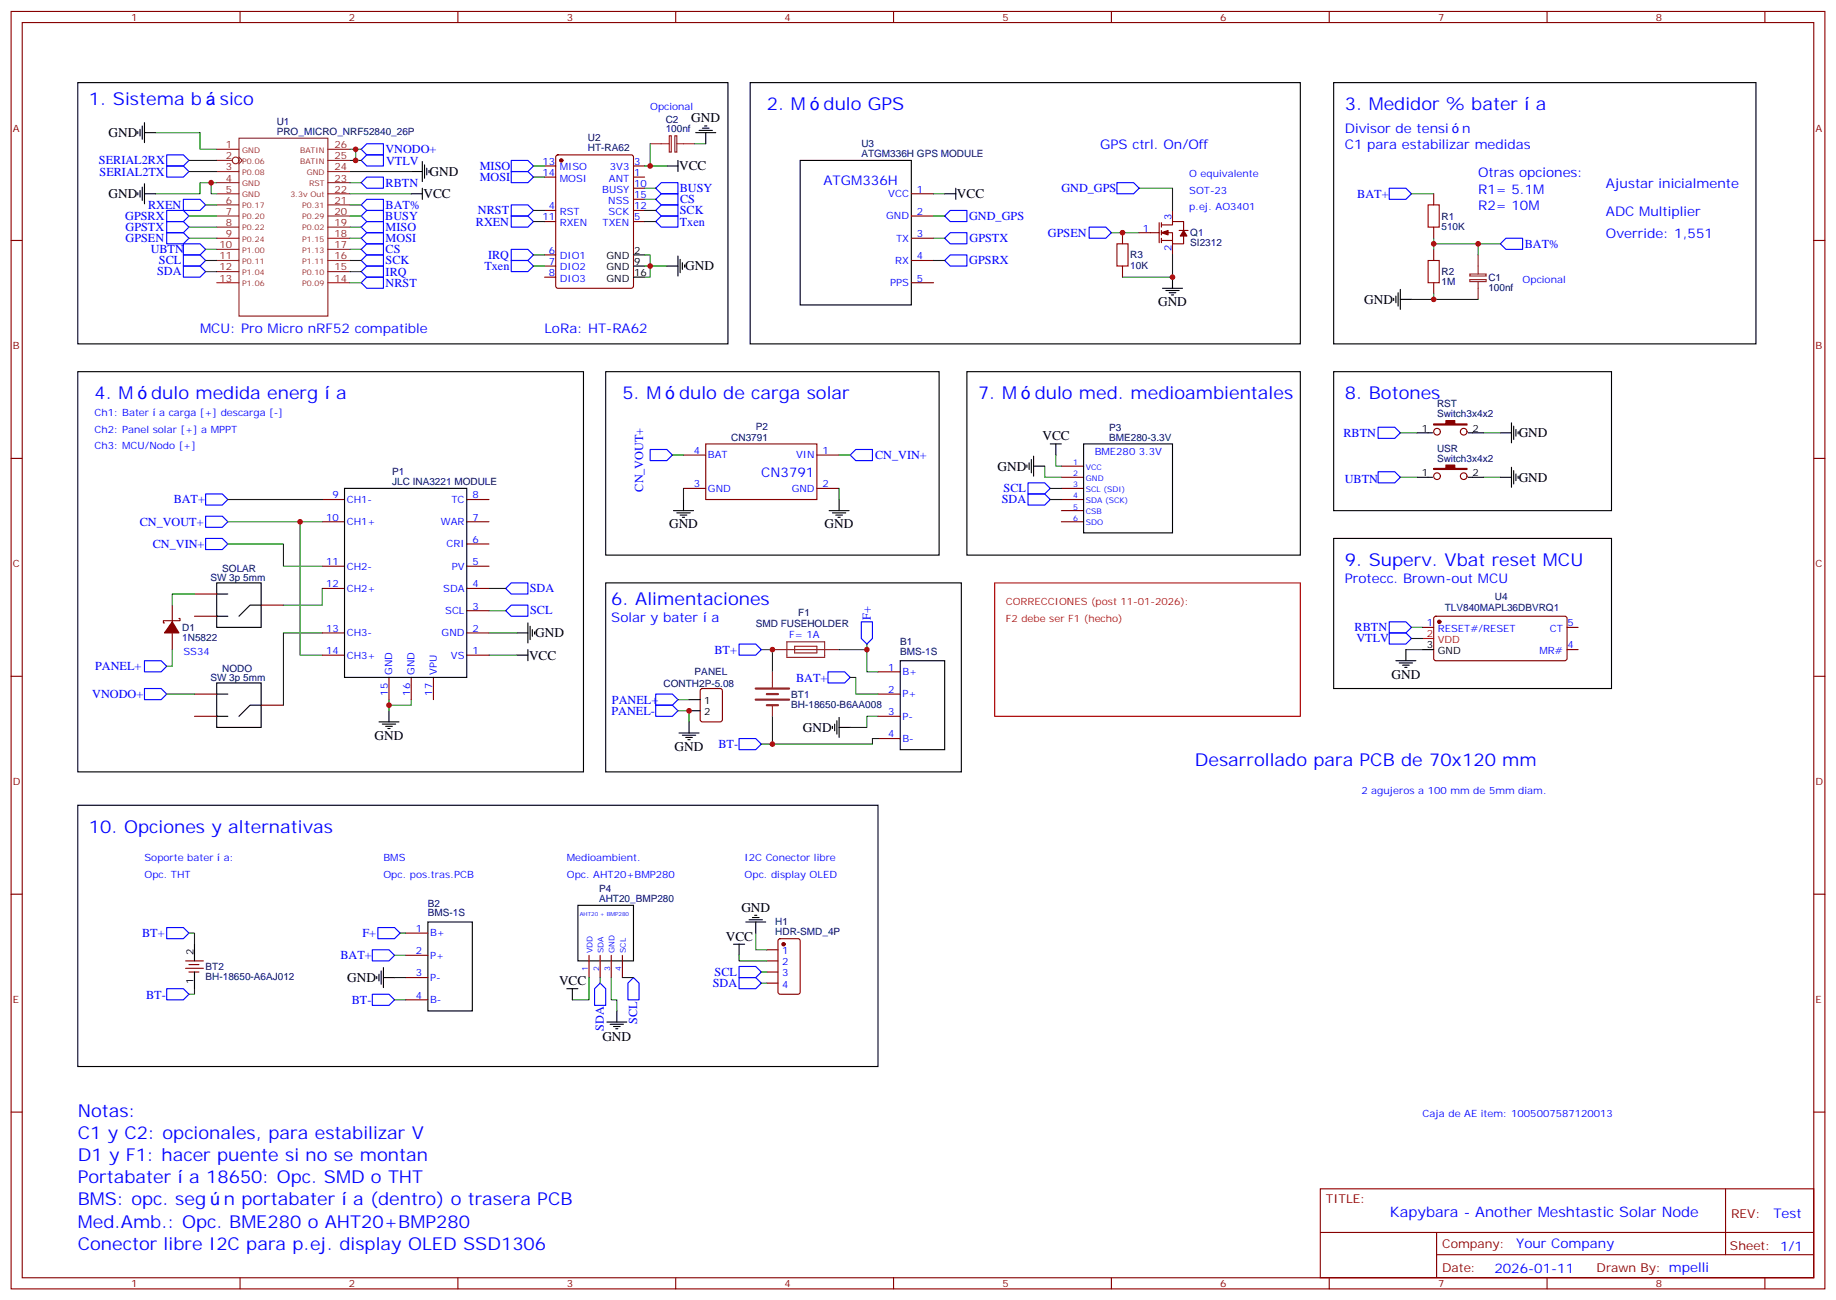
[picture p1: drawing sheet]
<svg xmlns="http://www.w3.org/2000/svg" width="583mm" height="413mm" viewBox="0 0 583 413" stroke-linecap="round" stroke-linejoin="round" font-family="sans-serif">
<g fill="none" stroke="#870000" stroke-width=".35">
<path d="M3.5 3.6h575.8v405.4h-575.8zM7.1 7.2h568.6v398.2h-568.6zM76.2 3.6v3.6M145.3 3.6v3.6M214.5 3.6v3.6M283.6 3.6v3.6M352.8 3.6v3.6M421.9 3.6v3.6M491.1 3.6v3.6M560.2 3.6v3.6M172.9 52.7h3.5M172.9 56.2h3.5"/>
<path d="M176.6 49.3l.5-.2h23.3l.6 .5 .1 41.2-.5 .6-23.5 .1-.7-.5v-41.2zM201.1 52.7h3.5M201.1 56.2h3.5M201.1 59.7h3.5M3.5 76.3h3.6M172.9 66.8h3.5M172.9 70.3h3.5M201.1 66.8h3.5M201.1 70.3h3.5M201.1 63.3h3.5M289.3 61.5h7M289.3 68.5h7"/>
<path d="M289.3 75.6h7M356.3 73.8v3.6M361.6 73.8h6.3M367.9 70.7v6.3M368.7 71.4h3.5v-1.1h3.5v2.8M368.7 73.8h3.5v3.6h3.5v-2.5M368.7 76.3h3.5M368.7 70.7v1.4M368.7 73.1v1.4M368.7 75.6v1.4M372.2 66.8v3.5M372.2 77.4v3.5"/>
<path d="M374.3 73.1h2.8M455.1 61.5v3.5M455.1 72.1v3.5M455.1 79.1v3.6M575.7 76.3h3.6M172.9 80.9h3.5M172.9 84.4h3.5M172.9 87.9h3.5M289.3 82.7h7M289.3 89.7h7M356.3 84.4v3.5M455.1 89.7v3.5"/>
<path d="M3.5 145.5h3.6M102.3 158.5h7.1M148.2 158.5h7M217 144.4h7M217 155h7M224 140.9h35.3v17.6h-35.3zM259.3 144.4h7M259.3 155h7M336.9 155h7.1M336.9 158.5h7.1M336.9 151.4h7.1M336.9 147.9h7.1"/>
<path d="M575.7 145.5h3.6M102.3 165.6h7.1M102.3 179.7h7.1M148.2 165.6h7M148.2 179.7h7M148.2 172.6h7M336.9 165.6h7.1M336.9 162h7.1M54.7 192v5.3M56.8 196.3h.3v.7h-5.2v.7h.3M61.7 188.5h7.1M61.7 195.5h7.1"/>
<path d="M82.9 192h7.1M102.3 186.7h7.1M148.2 193.8h7M148.2 186.7h7M451.6 199.1h3.5M455.3 195.8l.5-.3 41.2 .1 .4 .7v12.9l-.7 .5-41.2-.1-.4-.6v-12.7zM497.4 199.1h3.5M3.5 214.6h3.6M54.7 200.8v5.3M102.3 207.9h7.1M102.3 200.8h7.1M123.5 214.9v7.1"/>
<path d="M130.5 214.9v7.1M137.6 214.9v7.1M148.2 207.9h7M148.2 200.8h7M222.5 218.7l.5-.2h5.6l.7 .4v9.5l-.5 .6-5.8 .1-.7-.5-.1-9.4zM278.7 213.2h7.1M497.4 206.1h3.5M575.7 214.6h3.6M61.7 220.2h7.1M61.7 227.3h7.1M82.9 223.8h7.1M278.7 220.2h7.1"/>
<path d="M278.7 227.3h7.1M278.7 234.4h7.1M3.5 283.7h3.6M128.8 296.1h7M247.2 298.1l.4-.2h5.7l.6 .4 .1 16.5-.5 .6-5.9 .1-.6-.5-.1-16.4zM575.7 283.7h3.6M58.9 304.9h5.7M58.9 307.3h5.7M60 308.4h3.1M60 306.1h3.1M128.8 303.1h7M128.8 310.2h7"/>
<path d="M128.8 317.3h7M187 303.1v7.1M190.5 303.1v7.1M194 303.1v7.1M197.6 303.1v7.1M243.4 301.4h3.5M243.4 308.4h3.5M243.4 312h3.5M243.4 304.9h3.5M3.5 352.9h3.6M575.7 352.9h3.6M419.1 377.2h156.6v28.2h-156.6z"/>
<path d="M547.7 377.2v20.9M419.1 391.1h156.5M456 398.1h119.6M456 391.1v14.1M76.2 405.4v3.6M145.3 405.4v3.6M214.5 405.4v3.6M283.6 405.4v3.6M352.8 405.4v3.6M421.9 405.4v3.6M491.1 405.4v3.6M560.2 405.4v3.6"/>
<circle cx="456.1" cy="137" r="1.06"/>
<circle cx="464.6" cy="137" r="1.06"/>
<circle cx="456.1" cy="151.1" r="1.06"/>
<circle cx="464.6" cy="151.1" r="1.06"/>
</g>
<g fill="none" stroke="#000" stroke-width=".35">
<path d="M24.7 26.2h206.4v82.9h-206.4zM45.2 40v4.2M45.9 38.9v6.4M223.7 40h.7M238.1 26.2h174.6v82.9h-174.6zM423.3 26.2h134.1v82.9h-134.1zM43.7 41.7v.7M44.4 41v2.1M45.2 59.4v4.2M45.9 58.3v6.4M45.9 42.1h3.5M130.5 54.4h3.6"/>
<path d="M134.1 51.3v6.3M134.1 59.7v3.6M134.8 52.3v4.3M135.5 53.4v2.1M136.2 54.1v.7M211.7 52.7h3.5M215.2 50.9v3.5M220.8 42.1h6.4M221.9 41.4h4.2M223 40.7h2.1M224 42.1v3.5M254 50.9h35.3v45.9h-35.3z"/>
<path d="M303.4 59.7v3.6M43.7 61.1v.7M44.4 60.4v2.1M45.9 61.5h3.5M130.5 61.5h3.6M299.9 61.5h3.5M201.1 87.9h3.5M201.1 84.4h3.5M201.1 80.9h3.5M211.7 84.4h3.5M215.2 81.2v6.4M215.9 82.3v4.2"/>
<path d="M216.6 83.4v2.1M217.3 84.1v.7M369 91.5h6.4M370.1 92.2h4.2M371.1 92.9h2.1M371.8 93.6h.7M372.2 87.9v3.6M442.4 94.7v.7M443.1 93.9v2.2M443.8 92.9v4.2M444.5 95h3.5M444.5 91.8v6.4"/>
<path d="M24.7 117.9h160.5v127h-160.5zM192.3 117.9h105.8v58.2h-105.8zM306.9 117.9h105.8v58.2h-105.8zM423.3 117.9h88.2v44.1h-88.2zM449.8 137.3h4.9M466 137.3h5M476.2 137.3h3.6M479.8 134.2v6.3M480.5 135.2v4.3M481.2 136.3v2.1M481.9 137v.7M109.4 155h38.8v59.9h-38.8z"/>
<path d="M217 158.5v3.5M266.3 158.5v3.5M326 147.6v.7M326.7 146.9v2.1M327.4 145.8v4.2M328.1 147.9h3.5M328.1 144.7v6.4M333.4 140.9h3.5M335.1 140.9v3.5M344 140.9h28.2v28.2h-28.2zM449.8 151.4h4.9M466 151.4h5"/>
<path d="M476.2 151.4h3.6M479.8 148.3v6.3M480.5 149.3v4.3M481.2 150.4v2.1M481.9 151.1v.7M213.8 162h6.3M214.8 162.7h4.3M215.9 163.4h2.1M216.6 164.1h.7M263.2 162h6.3M264.2 162.7h4.3M265.3 163.4h2.1"/>
<path d="M266 164.1h.7M423.3 170.9h88.2v47.6h-88.2zM68.8 185h14.1v14.1h-14.1zM68.8 195.5h3.5M68.8 188.5h3.5M82.9 192h-3.5l-3.6 3.5M167.6 197.7v6.3M168.3 198.7v4.3M169 199.8v2.1M192.3 185h112.9v59.9h-112.9zM68.8 216.7h14.1v14.1h-14.1zM164 207.9h3.6"/>
<path d="M164 200.8h3.6M167.6 206.1v3.6M169.7 200.5v.7M285.8 209.7h14.1v28.2h-14.1zM443.1 209.7h6.3M444.1 210.4h4.3M445.2 211.1h2.1M445.9 211.8h.7M446.3 206.1v3.6M451.6 206.1h3.5M68.8 227.3h3.5M68.8 220.2h3.5"/>
<path d="M82.9 223.8h-3.5l-3.6 3.5M120.3 229.1h6.3M121.4 229.8h4.2M122.4 230.5h2.1M123.1 231.2h.7M123.5 225.5v3.6M215.5 232.6h6.4M216.6 233.3h4.2M217.7 234h2.1M218.4 234.7h.7M218.7 222h3.5M218.7 225.5h3.5"/>
<path d="M218.7 229.1v3.5M264.2 230.5v.7M264.9 229.8v2.1M265.6 228.7v4.2M266.3 227.6v6.4M266.3 230.8h3.6M24.7 255.5h254v82.9h-254zM61.7 299.6v5.3M135.8 292.6h14.1v28.2h-14.1zM183.4 287.3h17.7v17.6h-17.7zM232.8 299.6h3.6M234.6 299.6v3.5"/>
<path d="M236.7 292.6h6.4M237.8 291.9h4.2M238.8 291.1h2.1M239.5 290.4h.7M239.9 292.6v3.5M61.7 308.4v5.3M119.6 309.8v.8M120.3 309.1v2.2M121 308.1v4.2M121.7 310.2h3.5M121.7 307v6.4M179.9 313.7h3.5"/>
<path d="M181.7 313.7v3.6M192.6 324.3h6.4M193.7 325h4.2M194.7 325.7h2.1M195.4 326.4h.7M195.8 320.8v3.5"/>
</g>
<g fill="none" stroke="#008700" stroke-width=".35">
<path d="M49.4 42.1h14.1v5.3h5.3M60 54.4h8.8M60 50.9h8.8M67 58v3.5h1.8M68.8 58h-5.3v3.5h-14.1M111.1 58h3.6M111.1 54.4h19.4M111.1 47.4h3.6M112.9 47.4v3.5h-1.8M112.9 50.9h1.8M169.3 52.7h3.6M169.3 56.2h3.6"/>
<path d="M204.6 52.7h7.1M204.6 59.7h3.5M206.4 45.6v7.1M220.5 45.6h3.5M361.6 59.7h10.6v7.1M60 75.6h8.8M60 72.1h8.8M60 68.5h8.8M65.3 79.1h3.5M65.3 65h3.5M111.1 61.5h19.4M111.1 79.1h3.6"/>
<path d="M111.1 75.6h3.6M111.1 72.1h3.6M111.1 68.5h3.6M111.1 65h3.6M169.3 66.8h3.6M169.3 70.3h3.6M204.6 66.8h3.5M204.6 70.3h3.5M204.6 63.3h3.5M296.3 75.6h3.6M296.3 68.5h3.6M296.3 61.5h3.6"/>
<path d="M352.8 73.8h8.8M448 61.5h7.1M455.1 77.4h14.1v3.5M455.1 75.6v3.5M469.2 77.4h7M65.3 86.2h3.5M65.3 82.7h3.5M111.1 89.7h3.6M111.1 86.2h3.6M111.1 82.7h3.6M169.3 80.9h3.6M169.3 84.4h3.6"/>
<path d="M204.6 84.4h7.1M204.6 80.9h1.8v7h-1.8M296.3 82.7h3.6M372.2 80.9v7h-15.9M455.1 93.2v1.8h-7.1M455.1 95h14.1M444.5 137.3h5.3M471 137.3h5.2M72.3 158.5h30M213.4 144.4h3.6M217 155v3.5M266.3 155v3.5"/>
<path d="M266.3 144.4h3.6M331.6 147.9v3.5h5.3M333.4 155h3.5M333.4 158.5h3.5M335.1 144.4v3.5h1.8M444.5 151.4h5.3M471 151.4h5.2M72.3 172.6h17.7v7.1h12.3M72.3 165.6h30M95.2 165.6v42.3h7.1M61.7 188.5h-7v3.5M102.3 186.7v5.3h-12.3"/>
<path d="M155.2 193.8h5.3M155.2 186.7h5.3M448 199.1h3.6M54.7 206.1v5.3h-1.8M102.3 200.8h-12.3v23M155.2 207.9h8.8M155.2 200.8h8.8M241.7 206.1h3.5v7.1M266.3 206.1h8.9v7.1h3.5M269.9 214.9h1.7v5.3h7.1M275.2 204.4v1.7M446.3 206.1h5.3"/>
<path d="M448 202.6h3.6M52.9 220.2h8.8M123.5 222v3.5M130.5 222v1.8h-7M215.2 225.5h3.5v3.6M215.2 222h3.5M241.7 236.1h3.5M245.2 227.3v8.8h31.7v-1.7h1.8M278.7 227.3h-3.5v3.5h-5.3M60 296.1h1.7v3.5M127 296.1h1.8M239.9 296.1v5.3h3.5"/>
<path d="M61.7 313.7v1.8h-1.7M125.2 303.1h3.6M125.2 310.2h3.6M125.2 317.3h3.6M187 310.2v7.1h-5.3M190.5 310.2v1.8M194 310.2v7.1h1.8v3.5M197.6 310.2h3.5M234.6 303.1v1.8h8.8M241.7 308.4h1.7M241.7 312h1.7"/>
</g>
<g fill="#870000" stroke="#870000" stroke-width=".35">
<path d="M455.1 134.5h3.9v-1h2.8v1h3.9v.4h-10.6z"/>
<path d="M455.1 148.6h3.9v-1h2.8v1h3.9v.4h-10.6z"/>
<path d="M54.7 197.3l2.1 3.5h-4.6z"/>
<path d="M368.7 73.8l2.1-.7v1.4z"/>
<path d="M375.7 73.1l1.1 1.8h-2.2z"/>
<circle cx="178.2" cy="50.9" r=".53"/>
<circle cx="248.7" cy="299.6" r=".53"/>
<circle cx="456.8" cy="197.3" r=".53"/>
</g>
<g fill="none" stroke="#00f" stroke-width=".35">
<path d="M52.9 49.1h5.3l1.8 1.8-1.8 1.8h-5.3zM52.9 52.7h5.3l1.8 1.7-1.8 1.8h-5.3zM116.4 56.2h5.3v3.5h-5.3l-1.7-1.7zM116.4 45.6h5.3v3.5h-5.3l-1.7-1.7zM116.4 49.1h5.3v3.6h-5.3l-1.7-1.8zM162.3 54.4h5.3l1.7 1.8-1.7 1.8h-5.3zM162.3 50.9h5.3l1.7 1.8-1.7 1.7h-5.3zM208.1 59.7l1.8-1.7h5.3v3.5h-5.3zM354.5 58h5.3l1.8 1.7-1.8 1.8h-5.3zM441 59.7h5.3l1.7 1.8-1.7 1.8h-5.3zM52.9 73.8h5.3l1.8 1.8-1.8 1.8h-5.3zM52.9 70.3h5.3l1.8 1.8-1.8 1.7h-5.3z"/>
<path d="M52.9 66.8h5.3l1.8 1.7-1.8 1.8h-5.3zM58.2 77.4h5.3l1.8 1.7-1.8 1.8h-5.3zM58.2 63.3h5.3l1.8 1.7-1.8 1.8h-5.3zM114.7 75.6l1.7-1.8h5.3v3.6h-5.3zM114.7 72.1l1.7-1.8h5.3v3.5h-5.3zM114.7 68.5l1.7-1.7h5.3v3.5h-5.3zM114.7 65l1.7-1.7h5.3v3.5h-5.3zM116.4 77.4h5.3v3.5h-5.3l-1.7-1.8zM162.3 65h5.3l1.7 1.8-1.7 1.7h-5.3zM162.3 79.1h5.3l1.7 1.8-1.7 1.8h-5.3zM162.3 68.5h5.3l1.7 1.8-1.7 1.8h-5.3zM208.1 63.3l1.8-1.8h5.3v3.5h-5.3z"/>
<path d="M208.1 66.8l1.8-1.8h5.3v3.5h-5.3zM208.1 70.3l1.8-1.8h5.3v3.6h-5.3zM299.9 75.6l1.7-1.8h5.3v3.6h-5.3zM299.9 68.5l1.7-1.7h5.3v3.5h-5.3zM345.7 72.1h5.3l1.8 1.7-1.8 1.8h-5.3zM478 75.6h5.3v3.5h-5.3l-1.8-1.7zM58.2 84.4h5.3l1.8 1.8-1.8 1.7h-5.3zM58.2 80.9h5.3l1.8 1.8-1.8 1.7h-5.3zM116.4 87.9h5.3v3.6h-5.3l-1.7-1.8zM116.4 84.4h5.3v3.5h-5.3l-1.7-1.7zM116.4 80.9h5.3v3.5h-5.3l-1.7-1.7zM162.3 82.7h5.3l1.7 1.7-1.7 1.8h-5.3z"/>
<path d="M299.9 82.7l1.7-1.8h5.3v3.5h-5.3zM437.4 135.6h5.3l1.8 1.7-1.8 1.8h-5.3zM65.3 156.7h5.3l1.7 1.8-1.7 1.8h-5.3zM206.4 142.6h5.3l1.7 1.8-1.7 1.8h-5.3zM271.6 142.6h5.3v3.6h-5.3l-1.7-1.8zM326.3 156.7h5.3l1.8 1.8-1.8 1.8h-5.3zM326.3 153.2h5.3l1.8 1.8-1.8 1.7h-5.3zM437.4 149.7h5.3l1.8 1.7-1.8 1.8h-5.3zM65.3 170.9h5.3l1.7 1.7-1.7 1.8h-5.3zM65.3 163.8h5.3l1.7 1.8-1.7 1.7h-5.3zM160.5 186.7l1.8-1.7h5.3v3.5h-5.3zM160.5 193.8l1.8-1.8h5.3v3.5h-5.3z"/>
<path d="M273.4 197.3h3.5v5.3l-1.7 1.8-1.8-1.8zM441 197.3h5.3l1.7 1.8-1.7 1.7h-5.3zM45.9 209.7h5.3l1.7 1.7-1.7 1.8h-5.3zM45.9 218.5h5.3l1.7 1.7-1.7 1.8h-5.3zM234.6 204.4h5.3l1.8 1.7-1.8 1.8h-5.3zM262.8 213.2h5.3l1.8 1.7-1.8 1.8h-5.3zM441 200.8h5.3l1.7 1.8-1.7 1.8h-5.3zM208.1 220.2h5.3l1.8 1.8-1.8 1.8h-5.3zM208.1 223.8h5.3l1.8 1.7-1.8 1.8h-5.3zM234.6 234.4h5.3l1.8 1.7-1.8 1.8h-5.3zM52.9 294.3h5.3l1.8 1.8-1.8 1.8h-5.3zM119.9 294.3h5.3l1.8 1.8-1.8 1.8h-5.3z"/>
<path d="M52.9 313.7h5.3l1.8 1.8-1.8 1.8h-5.3zM118.2 301.4h5.3l1.7 1.7-1.7 1.8h-5.3zM118.2 315.5h5.3l1.7 1.8-1.7 1.7h-5.3zM188.7 313.7l1.8-1.7 1.8 1.7v5.3h-3.6zM199.3 312l1.8-1.8 1.7 1.8v5.3h-3.5zM234.6 306.7h5.3l1.8 1.7-1.8 1.8h-5.3zM234.6 310.2h5.3l1.8 1.8-1.8 1.7h-5.3z"/>
</g>
<g fill="none" stroke="#8c2424" stroke-width=".35">
<path d="M68.8 50.9h4.9M68.8 54.4h7M68.8 58h7M68.8 47.4h7M75.8 43.9h28.3v56.4h-28.3zM75.8 49.8l1.1 1.1-1.1 1.1M104.1 50.9h7M104.1 54.4h7M104.1 58h7M104.1 47.4h7M206.4 45.6h6M212.4 43.1h.7v5.2h-.7z"/>
<path d="M214.2 43.1h.6v5.2h-.6zM214.8 45.6h5.7M68.8 61.5h7M68.8 75.6h7M68.8 65h7M68.8 79.1h7M68.8 68.5h7M68.8 72.1h7M104.1 61.5h7M104.1 75.6h7M104.1 65h7M104.1 79.1h7"/>
<path d="M104.1 68.5h7M104.1 72.1h7M68.8 82.7h7M68.8 89.7h7M68.8 86.2h7M104.1 82.7h7M104.1 89.7h7M104.1 86.2h7M466.5 87h5.2v.6h-5.2zM466.5 88.7h5.2v.7h-5.2zM469.2 80.9v6M469.2 89.4v5.6"/>
<path d="M245.2 206.1h21.1M245.2 213.2v4.9M249.8 203.7h12v4.9h-12zM252.2 205.1h7.1v2.1h-7.1zM245.2 223.8v3.5"/>
<circle cx="74.8" cy="50.9" r="1.06"/>
</g>
<path d="M354.5 77.4h3.6v7h-3.6zM453.3 65h3.5v7.1h-3.5zM453.3 82.7h3.5v7h-3.5z" fill="none" stroke="#a10000" stroke-width=".35"/>
<g fill="#000">
<circle cx="68.8" cy="195.5" r=".18"/>
<circle cx="68.8" cy="227.3" r=".18"/>
</g>
<path d="M315.7 185h97v42.3h-97zM451.6 202.6h3.5" fill="none" stroke="#f00" stroke-width=".35"/>
<path d="M239.9 218.5h10.6M239.9 222h10.6M243.4 220.2h3.5M243.4 223.8h3.5" fill="none" stroke="#8c2424" stroke-width=".71"/>
<g fill="#c00">
<circle cx="206.4" cy="84.4" r=".88"/>
<circle cx="112.9" cy="47.4" r=".88"/>
<circle cx="67" cy="58" r=".88"/>
<circle cx="455.1" cy="95" r=".88"/>
<circle cx="455.1" cy="77.4" r=".88"/>
<circle cx="469.2" cy="77.4" r=".88"/>
<circle cx="123.5" cy="223.8" r=".88"/>
<circle cx="218.7" cy="225.5" r=".88"/>
<circle cx="356.3" cy="73.8" r=".88"/>
<circle cx="95.3" cy="165.6" r=".88"/>
<circle cx="372.2" cy="87.9" r=".88"/>
<circle cx="206.4" cy="52.7" r=".88"/>
<circle cx="112.9" cy="50.9" r=".88"/>
<circle cx="245.2" cy="206.1" r=".88"/>
<circle cx="245.2" cy="236.1" r=".88"/>
<circle cx="275.2" cy="206.1" r=".88"/>
</g>
<g font-size="5.6" fill="#00f">
<text x="28.2" y="33.3">1. Sistema b</text>
<text x="69.8" y="33.3">sico</text>
<text x="243.4" y="35">2. M</text>
<text x="261.4" y="35">dulo GPS</text>
<text x="426.9" y="35">3. Medidor % bater</text>
<text x="487.6" y="35">a</text>
<text x="30" y="126.8">4. M</text>
<text x="48" y="126.8">dulo medida energ</text>
<text x="106.7" y="126.8">a</text>
<text x="197.6" y="126.8">5. M</text>
<text x="215.6" y="126.8">dulo de carga solar</text>
<text x="310.4" y="126.8">7. M</text>
<text x="328.5" y="126.8">dulo med. medioambientales</text>
<text x="426.9" y="126.8">8. Botones</text>
<text x="426.9" y="179.7">9. Superv. Vbat reset MCU</text>
<text x="194" y="192">6. Alimentaciones</text>
<text x="379.2" y="243.2">Desarrollado para PCB de 70x120 mm</text>
<text x="28.2" y="264.3">10. Opciones y alternativas</text>
<text x="24.7" y="354.3">Notas:</text>
<text x="24.7" y="361.4">C1 y C2: opcionales, para estabilizar V</text>
<text x="24.7" y="368.4">D1 y F1: hacer puente si no se montan</text>
<text x="24.7" y="375.5">Portabater</text>
<text x="60.1" y="375.5">a 18650: Opc. SMD o THT</text>
<text x="24.7" y="382.5">BMS: opc. seg</text>
<text x="71.1" y="382.5">n portabater</text>
<text x="112.1" y="382.5">a (dentro) o trasera PCB</text>
<text x="24.7" y="389.6">Med.Amb.: Opc. BME280 o AHT20+BMP280</text>
<text x="24.7" y="396.6">Conector libre I2C para p.ej. display OLED SSD1306</text>
</g>
<text font-size="4.6" fill="#00f" x="441.2" y="386.3">Kapybara - Another Meshtastic Solar Node</text>
<g font-size="4.2">
<text x="219.4" y="38.8">GND</text>
<text x="34.4" y="43.5">GND</text>
<text x="136.3" y="55.8">GND</text>
<text x="215.5" y="54.1">VCC</text>
<text x="34.4" y="62.9">GND</text>
<text x="134.4" y="62.9">VCC</text>
<text x="303.7" y="62.9">VCC</text>
<text x="217.5" y="85.8">GND</text>
<text x="367.6" y="97.1">GND</text>
<text x="433.1" y="96.4">GND</text>
<text x="330.9" y="139.8">VCC</text>
<text x="482.1" y="138.7">GND</text>
<text x="316.6" y="149.3">GND</text>
<text x="482.1" y="152.9">GND</text>
<text x="212.4" y="167.7">GND</text>
<text x="261.8" y="167.7">GND</text>
<text x="169.9" y="202.2">GND</text>
<text x="167.9" y="209.3">VCC</text>
<text x="441.7" y="215.3">GND</text>
<text x="254.9" y="232.3">GND</text>
<text x="118.9" y="234.7">GND</text>
<text x="214.1" y="238.2">GND</text>
<text x="235.3" y="289.3">GND</text>
<text x="230.4" y="298.5">VCC</text>
<text x="110.2" y="311.6">GND</text>
<text x="177.4" y="312.6">VCC</text>
<text x="191.2" y="330.4">GND</text>
</g>
<g font-size="4.2" fill="#00f">
<text x="349.2" y="47.4">GPS ctrl. On/Off</text>
<text x="426.9" y="42.1">Divisor de tensi</text>
<text x="426.9" y="47.4">C1 para estabilizar medidas</text>
<text x="464.1" y="42.1">n</text>
<text x="261.4" y="58.7">ATGM336H</text>
<text x="469.2" y="56.2">Otras opciones:</text>
<text x="509.8" y="59.7">Ajustar inicialmente</text>
<text x="469.2" y="61.5">R1= 5.1M</text>
<text x="469.2" y="66.8">R2= 10M</text>
<text x="509.8" y="68.5">ADC Multiplier</text>
<text x="509.8" y="75.6">Override: 1,551</text>
<text x="63.5" y="105.6">MCU: Pro Micro nRF52 compatible</text>
<text x="172.9" y="105.6">LoRa: HT-RA62</text>
<text x="241.7" y="151.4">CN3791</text>
<text x="426.9" y="185">Protecc. Brown-out MCU</text>
<text x="194" y="197.3">Solar y bater</text>
<text x="225.9" y="197.3">a</text>
<text x="562.9" y="386.5">Test</text>
<text x="481.3" y="396">Your Company</text>
<text x="474.4" y="403.9">2026-01-11</text>
</g>
<g font-size="3.9" fill="#00f">
<text x="31.4" y="52.2">SERIAL2RX</text>
<text x="122.4" y="48.6">VNODO+</text>
<text x="122.6" y="52.2">VTLV</text>
<text x="152.3" y="53.9">MISO</text>
<text x="31.6" y="55.7">SERIAL2TX</text>
<text x="122.4" y="59.2">RBTN</text>
<text x="152.3" y="57.4">MOSI</text>
<text x="215.8" y="60.9">BUSY</text>
<text x="215.9" y="64.5">CS</text>
<text x="336.9" y="61">GND_GPS</text>
<text x="430.8" y="62.8">BAT+</text>
<text x="39.7" y="69.8">GPSRX</text>
<text x="47" y="66.3">RXEN</text>
<text x="122.3" y="69.7">BUSY</text>
<text x="122.4" y="66.3">BAT%</text>
<text x="151.1" y="71.6">RXEN</text>
<text x="151.7" y="68.1">NRST</text>
<text x="215.8" y="71.6">Txen</text>
<text x="215.8" y="68">SCK</text>
<text x="307.6" y="69.8">GND_GPS</text>
<text x="39.8" y="76.8">GPSEN</text>
<text x="39.8" y="73.3">GPSTX</text>
<text x="122.4" y="76.8">MOSI</text>
<text x="122.4" y="73.3">MISO</text>
<text x="307.8" y="76.8">GPSTX</text>
<text x="332.7" y="75.1">GPSEN</text>
<text x="47.8" y="80.4">UBTN</text>
<text x="50.4" y="83.9">SCL</text>
<text x="122.4" y="83.9">SCK</text>
<text x="122.4" y="80.4">CS</text>
<text x="154.9" y="82.2">IRQ</text>
<text x="307.7" y="83.9">GPSRX</text>
<text x="484" y="78.6">BAT%</text>
<text x="49.9" y="87.4">SDA</text>
<text x="122.4" y="87.5">IRQ</text>
<text x="153.7" y="85.7">Txen</text>
<text x="122.4" y="91">NRST</text>
<text x="426.5" y="138.6">RBTN</text>
<text x="277.8" y="145.7">CN_VIN+</text>
<text x="204.1" y="156" transform="rotate(-90 204.1 156)">CN_VOUT+</text>
<text x="426.9" y="153.2">UBTN</text>
<text x="55.1" y="159.8">BAT+</text>
<text x="318" y="159.7">SDA</text>
<text x="318.6" y="156.2">SCL</text>
<text x="44.3" y="166.9">CN_VOUT+</text>
<text x="48.5" y="173.9">CN_VIN+</text>
<text x="168.2" y="187.9">SDA</text>
<text x="168.3" y="195">SCL</text>
<text x="276.4" y="196.6" transform="rotate(-90 276.4 196.6)">F+</text>
<text x="430" y="200.3">RBTN</text>
<text x="430.6" y="203.9">VTLV</text>
<text x="226.8" y="207.4">BT+</text>
<text x="30.2" y="212.7">PANEL+</text>
<text x="29.3" y="221.5">VNODO+</text>
<text x="252.7" y="216.3">BAT+</text>
<text x="194.1" y="226.8">PANEL-</text>
<text x="194.3" y="223.3">PANEL+</text>
<text x="228.1" y="237.5">BT-</text>
<text x="45.1" y="297.3">BT+</text>
<text x="115" y="297.4">F+</text>
<text x="108" y="304.4">BAT+</text>
<text x="226.8" y="309.6">SCL</text>
<text x="46.4" y="316.9">BT-</text>
<text x="226.3" y="313.2">SDA</text>
<text x="111.7" y="318.6">BT-</text>
<text x="191.7" y="327.1" transform="rotate(-90 191.7 327.1)">SDA</text>
<text x="202.3" y="324.9" transform="rotate(-90 202.3 324.9)">SCL</text>
</g>
<g font-size="3.9" fill="#800">
<text x="420.9" y="381.8">TITLE:</text>
<text x="549.5" y="386.5">REV:</text>
<text x="457.8" y="396">Company:</text>
<text x="549.1" y="396.6">Sheet: 1/1</text>
<text x="457.8" y="403.7">Date:</text>
<text x="506.8" y="403.8">Drawn By: mpelli</text>
</g>
<g font-size="3.2" fill="#800">
<text x="41.6" y="6.6">1</text>
<text x="110.8" y="6.6">2</text>
<text x="179.9" y="6.6">3</text>
<text x="249.1" y="6.6">4</text>
<text x="318.2" y="6.6">5</text>
<text x="387.3" y="6.6">6</text>
<text x="456.5" y="6.6">7</text>
<text x="525.6" y="6.6">8</text>
<text x="4.1" y="41.7">A</text>
<text x="576.3" y="41.7">A</text>
<text x="4.1" y="110.9">B</text>
<text x="576.3" y="110.9">B</text>
<text x="4.1" y="180">C</text>
<text x="576.3" y="180">C</text>
<text x="4.1" y="249.2">D</text>
<text x="576.3" y="249.2">D</text>
<text x="4.1" y="318.3">E</text>
<text x="576.3" y="318.3">E</text>
<text x="41.6" y="408.4">1</text>
<text x="110.8" y="408.4">2</text>
<text x="179.9" y="408.4">3</text>
<text x="249.1" y="408.4">4</text>
<text x="318.2" y="408.4">5</text>
<text x="387.3" y="408.4">6</text>
<text x="456.5" y="408.4">7</text>
<text x="525.6" y="408.4">8</text>
</g>
<g font-size="3.2" fill="#00f">
<text x="206.4" y="35">Opcional</text>
<text x="172.2" y="52.3">13</text>
<text x="201.3" y="52.3">3</text>
<text x="172.2" y="55.8">14</text>
<text x="177.7" y="54.1">MISO</text>
<text x="177.7" y="57.6">MOSI</text>
<text x="193.3" y="57.6">ANT</text>
<text x="193.6" y="54.1">3V3</text>
<text x="201.3" y="59.4">10</text>
<text x="201.3" y="55.8">1</text>
<text x="377.5" y="56.2">O equivalente</text>
<text x="191.2" y="61.1">BUSY</text>
<text x="193.1" y="64.7">NSS</text>
<text x="201.3" y="62.9">15</text>
<text x="282" y="62.5">VCC</text>
<text x="291" y="61.1">1</text>
<text x="377.5" y="61.5">SOT-23</text>
<text x="172.2" y="70">11</text>
<text x="174.2" y="66.4">4</text>
<text x="177.7" y="68.2">RST</text>
<text x="177.7" y="71.7">RXEN</text>
<text x="191.3" y="71.7">TXEN</text>
<text x="193.2" y="68.2">SCK</text>
<text x="201.3" y="70">5</text>
<text x="201.3" y="66.4">12</text>
<text x="281.3" y="69.6">GND</text>
<text x="291" y="68.2">2</text>
<text x="371.8" y="70" transform="rotate(-90 371.8 70)">3</text>
<text x="377.5" y="66.8">p.ej. AO3401</text>
<text x="284.4" y="76.7">TX</text>
<text x="291" y="75.2">3</text>
<text x="362.8" y="73.5">1</text>
<text x="174.2" y="80.5">6</text>
<text x="177.7" y="82.3">DIO1</text>
<text x="284.2" y="83.7">RX</text>
<text x="291" y="82.3">4</text>
<text x="371.8" y="79.7" transform="rotate(-90 371.8 79.7)">2</text>
<text x="174.2" y="84.1">7</text>
<text x="174.2" y="87.6">8</text>
<text x="177.7" y="85.8">DIO2</text>
<text x="177.7" y="89.4">DIO3</text>
<text x="291" y="89.4">5</text>
<text x="483.3" y="89.7">Opcional</text>
<text x="282.6" y="90.8">PPS</text>
<text x="30" y="132">Ch1: Bater</text>
<text x="30" y="137.3">Ch2: Panel solar [+] a MPPT</text>
<text x="50.5" y="132">a carga [+] descarga [-]</text>
<text x="30" y="142.6">Ch3: MCU/Nodo [+]</text>
<text x="220.2" y="144">4</text>
<text x="224.7" y="145.5">BAT</text>
<text x="252.7" y="145.5">VIN</text>
<text x="261.1" y="144">1</text>
<text x="347.5" y="144.4">BME280 3.3V</text>
<text x="220.2" y="154.6">3</text>
<text x="261.1" y="154.6">2</text>
<text x="105.6" y="158.2">9</text>
<text x="110.1" y="159.6">CH1-</text>
<text x="143.3" y="159.6">TC</text>
<text x="149.9" y="158.2">8</text>
<text x="224.7" y="156">GND</text>
<text x="251.3" y="156">GND</text>
<text x="103.6" y="165.2">10</text>
<text x="110.1" y="166.6">CH1+</text>
<text x="140" y="166.6">WAR</text>
<text x="149.9" y="165.2">7</text>
<text x="141.7" y="173.7">CRI</text>
<text x="149.9" y="172.3">6</text>
<text x="103.6" y="179.3">11</text>
<text x="149.9" y="179.3">5</text>
<text x="110.1" y="180.7">CH2-</text>
<text x="143.4" y="180.7">PV</text>
<text x="103.6" y="186.4">12</text>
<text x="110.1" y="187.8">CH2+</text>
<text x="140.7" y="187.8">SDA</text>
<text x="149.9" y="186.4">4</text>
<text x="141.3" y="194.8">SCL</text>
<text x="149.9" y="193.4">3</text>
<text x="103.6" y="200.5">13</text>
<text x="110.1" y="201.9">CH3-</text>
<text x="140.2" y="201.9">GND</text>
<text x="149.9" y="200.5">2</text>
<text x="250.5" y="202.6">F= 1A</text>
<text x="452.9" y="198.7">1</text>
<text x="456.4" y="200.5">RESET#/RESET</text>
<text x="491.9" y="200.5">CT</text>
<text x="497.6" y="198.7">5</text>
<text x="58.2" y="207.9">SS34</text>
<text x="103.6" y="207.5">14</text>
<text x="110.1" y="209">CH3+</text>
<text x="143.1" y="209">VS</text>
<text x="149.9" y="207.5">1</text>
<text x="488.6" y="207.5">MR#</text>
<text x="497.6" y="205.8">4</text>
<text x="124.5" y="214.2" transform="rotate(-90 124.5 214.2)">GND</text>
<text x="131.6" y="214.2" transform="rotate(-90 131.6 214.2)">GND</text>
<text x="138.6" y="214.2" transform="rotate(-90 138.6 214.2)">VPU</text>
<text x="282" y="212.8">1</text>
<text x="286.5" y="214.2">B+</text>
<text x="123.1" y="220.7" transform="rotate(-90 123.1 220.7)">15</text>
<text x="130.2" y="220.7" transform="rotate(-90 130.2 220.7)">16</text>
<text x="137.2" y="220.7" transform="rotate(-90 137.2 220.7)">17</text>
<text x="282" y="219.9">2</text>
<text x="286.5" y="221.3">P+</text>
<text x="282" y="226.9">3</text>
<text x="282" y="234">4</text>
<text x="286.5" y="228.4">P-</text>
<text x="286.5" y="235.4">B-</text>
<text x="432.2" y="252">2 agujeros a 100 mm de 5mm diam.</text>
<text x="45.9" y="273.2">Soporte bater</text>
<text x="71" y="273.2">a:</text>
<text x="121.7" y="273.2">BMS</text>
<text x="179.9" y="273.2">Medioambient.</text>
<text x="236.4" y="273.2">I2C Conector libre</text>
<text x="45.9" y="278.4">Opc. THT</text>
<text x="121.7" y="278.4">Opc. pos.tras.PCB</text>
<text x="179.9" y="278.4">Opc. AHT20+BMP280</text>
<text x="236.4" y="278.4">Opc. display OLED</text>
<text x="132" y="295.7">1</text>
<text x="136.5" y="297.1">B+</text>
<text x="132" y="302.8">2</text>
<text x="136.5" y="304.2">P+</text>
<text x="248.2" y="302.8">1</text>
<text x="132" y="309.8">3</text>
<text x="136.5" y="311.3">P-</text>
<text x="248.2" y="309.8">3</text>
<text x="248.2" y="306.3">2</text>
<text x="132" y="316.9">4</text>
<text x="248.2" y="313.4">4</text>
<text x="136.5" y="318.3">B-</text>
<text x="451.6" y="354.3">Caja de AE item: 1005007587120013</text>
</g>
<g font-size="3.2" fill="#000080">
<text x="87.9" y="39.6">U1</text>
<text x="211.3" y="38.9">C2</text>
<text x="87.9" y="42.8">PRO_MICRO_NRF52840_26P</text>
<text x="186.6" y="48">HT-RA62</text>
<text x="186.6" y="44.8">U2</text>
<text x="211.3" y="42">100nf</text>
<text x="273.4" y="46.7">U3</text>
<text x="273.4" y="49.8">ATGM336H GPS MODULE</text>
<text x="457.6" y="69.7">R1</text>
<text x="377.8" y="74.9">Q1</text>
<text x="457.6" y="72.9">510K</text>
<text x="358.8" y="82">R3</text>
<text x="377.8" y="78.1">SI2312</text>
<text x="358.8" y="85.3">10K</text>
<text x="457.6" y="87.3">R2</text>
<text x="472.4" y="89.1">C1</text>
<text x="457.6" y="90.5">1M</text>
<text x="472.4" y="92.3">100nf</text>
<text x="456.2" y="129.2">RST</text>
<text x="239.9" y="136.6">P2</text>
<text x="352.1" y="136.6">P3</text>
<text x="456.2" y="132.4">Switch3x4x2</text>
<text x="232.1" y="139.8">CN3791</text>
<text x="352.1" y="139.8">BME280-3.3V</text>
<text x="456.2" y="143.3">USR</text>
<text x="456.2" y="146.5">Switch3x4x2</text>
<text x="124.5" y="153.9">JLC INA3221 MODULE</text>
<text x="124.5" y="150.7">P1</text>
<text x="66.8" y="184.4">SW 3p 5mm</text>
<text x="70.6" y="181.4">SOLAR</text>
<text x="474.5" y="190.3">U4</text>
<text x="253.4" y="195.5">F1</text>
<text x="458.6" y="193.8">TLV840MAPL36DBVRQ1</text>
<text x="57.9" y="203.4">1N5822</text>
<text x="57.9" y="200.2">D1</text>
<text x="239.9" y="199.1">SMD FUSEHOLDER</text>
<text x="285.8" y="207.9">BMS-1S</text>
<text x="285.8" y="204.8">B1</text>
<text x="70.6" y="213.2">NODO</text>
<text x="220.5" y="214.3">PANEL</text>
<text x="66.8" y="216.2">SW 3p 5mm</text>
<text x="210.6" y="217.8">CONTH2P-5.08</text>
<text x="251.2" y="221.4">BT1</text>
<text x="251.2" y="224.6">BH-18650-B6AA008</text>
<text x="135.8" y="287.7">B2</text>
<text x="190.2" y="286.2">AHT20_BMP280</text>
<text x="190.2" y="283.1">P4</text>
<text x="135.8" y="290.8">BMS-1S</text>
<text x="246.1" y="293.5">H1</text>
<text x="246.1" y="296.8">HDR-SMD_4P</text>
<text x="65.3" y="310.9">BH-18650-A6AJ012</text>
<text x="65.3" y="307.8">BT2</text>
</g>
<g font-size="3.2" fill="#8d2323">
<text x="71.7" y="47">1</text>
<text x="106.2" y="47">26</text>
<text x="71.7" y="50.6">2</text>
<text x="106.2" y="50.6">25</text>
<text x="71.7" y="54.1">3</text>
<text x="71.7" y="57.6">4</text>
<text x="106.2" y="54.1">24</text>
<text x="106.2" y="57.6">23</text>
<text x="71.7" y="61.1">5</text>
<text x="71.7" y="64.7">6</text>
<text x="106.2" y="61.1">22</text>
<text x="106.2" y="64.7">21</text>
<text x="71.7" y="68.2">7</text>
<text x="71.7" y="71.7">8</text>
<text x="106.2" y="68.2">20</text>
<text x="106.2" y="71.7">19</text>
<text x="71.7" y="75.2">9</text>
<text x="106.2" y="75.2">18</text>
<text x="69.7" y="78.8">10</text>
<text x="69.7" y="82.3">11</text>
<text x="106.2" y="78.8">17</text>
<text x="106.2" y="82.3">16</text>
<text x="69.7" y="85.8">12</text>
<text x="69.7" y="89.4">13</text>
<text x="106.2" y="89.4">14</text>
<text x="106.2" y="85.8">15</text>
</g>
<g font-size="3.2">
<text x="192.5" y="82.3">GND</text>
<text x="201.3" y="80.5">2</text>
<text x="192.5" y="89.4">GND</text>
<text x="192.5" y="85.8">GND</text>
<text x="201.3" y="87.6">16</text>
<text x="201.3" y="84.1">9</text>
<text x="451.3" y="137">1</text>
<text x="467.4" y="137">2</text>
<text x="451.3" y="151.1">1</text>
<text x="467.4" y="151.1">2</text>
<text x="452.9" y="205.8">3</text>
<text x="456.4" y="207.5">GND</text>
<text x="223.6" y="223.4">1</text>
<text x="223.6" y="226.9">2</text>
<text x="61.4" y="303.1" transform="rotate(-90 61.4 303.1)">2</text>
<text x="61.4" y="312.2" transform="rotate(-90 61.4 312.2)">1</text>
</g>
<g font-size="3.2" fill="#f00">
<text x="319.3" y="192">CORRECCIONES (post 11-01-2026):</text>
<text x="319.3" y="197.3">F2 debe ser F1 (hecho)</text>
<text x="452.9" y="202.2">2</text>
<text x="456.4" y="204">VDD</text>
</g>
<g font-size="2.5" fill="#8d2323">
<text x="76.9" y="52">P0.06</text>
<text x="76.9" y="48.4">GND</text>
<text x="95.2" y="52">BATIN</text>
<text x="95.2" y="48.4">BATIN</text>
<text x="76.9" y="55.5">P0.08</text>
<text x="76.9" y="59">GND</text>
<text x="97.3" y="55.5">GND</text>
<text x="98.1" y="59">RST</text>
<text x="76.9" y="62.5">GND</text>
<text x="92.2" y="62.5">3.3v Out</text>
<text x="76.9" y="66.1">P0.17</text>
<text x="76.9" y="69.6">P0.20</text>
<text x="95.9" y="66.1">P0.31</text>
<text x="95.9" y="69.6">P0.29</text>
<text x="76.9" y="73.1">P0.22</text>
<text x="76.9" y="76.7">P0.24</text>
<text x="95.9" y="76.7">P1.15</text>
<text x="95.9" y="73.1">P0.02</text>
<text x="76.9" y="80.2">P1.00</text>
<text x="76.9" y="83.7">P0.11</text>
<text x="95.9" y="80.2">P1.13</text>
<text x="95.9" y="83.7">P1.11</text>
<text x="76.9" y="87.2">P1.04</text>
<text x="95.9" y="87.2">P0.10</text>
<text x="76.9" y="90.8">P1.06</text>
<text x="95.9" y="90.8">P0.09</text>
</g>
<g font-size="2.5" fill="#00f">
<text x="340.6" y="147.6">1</text>
<text x="344.7" y="149">VCC</text>
<text x="340.6" y="154.6">3</text>
<text x="340.6" y="151.1">2</text>
<text x="344.7" y="152.5">GND</text>
<text x="340.6" y="161.7">5</text>
<text x="340.6" y="158.2">4</text>
<text x="344.7" y="159.6">SDA (SCK)</text>
<text x="344.7" y="156">SCL (SDI)</text>
<text x="340.6" y="165.2">6</text>
<text x="344.7" y="166.6">SDO</text>
<text x="344.7" y="163.1">CSB</text>
<text x="188" y="302.4" transform="rotate(-90 188 302.4)">VDD</text>
<text x="191.6" y="302.4" transform="rotate(-90 191.6 302.4)">SDA</text>
<text x="195.1" y="302.4" transform="rotate(-90 195.1 302.4)">GND</text>
<text x="198.6" y="302.4" transform="rotate(-90 198.6 302.4)">SCL</text>
<text x="186.6" y="308.2" transform="rotate(-90 186.6 308.2)">1</text>
<text x="190.1" y="308.2" transform="rotate(-90 190.1 308.2)">2</text>
<text x="193.7" y="308.2" transform="rotate(-90 193.7 308.2)">3</text>
<text x="197.2" y="308.2" transform="rotate(-90 197.2 308.2)">4</text>
</g>
<text font-size="1.8" fill="#00f" x="184.1" y="290.6">AHT20 + BMP280</text>
</svg>
